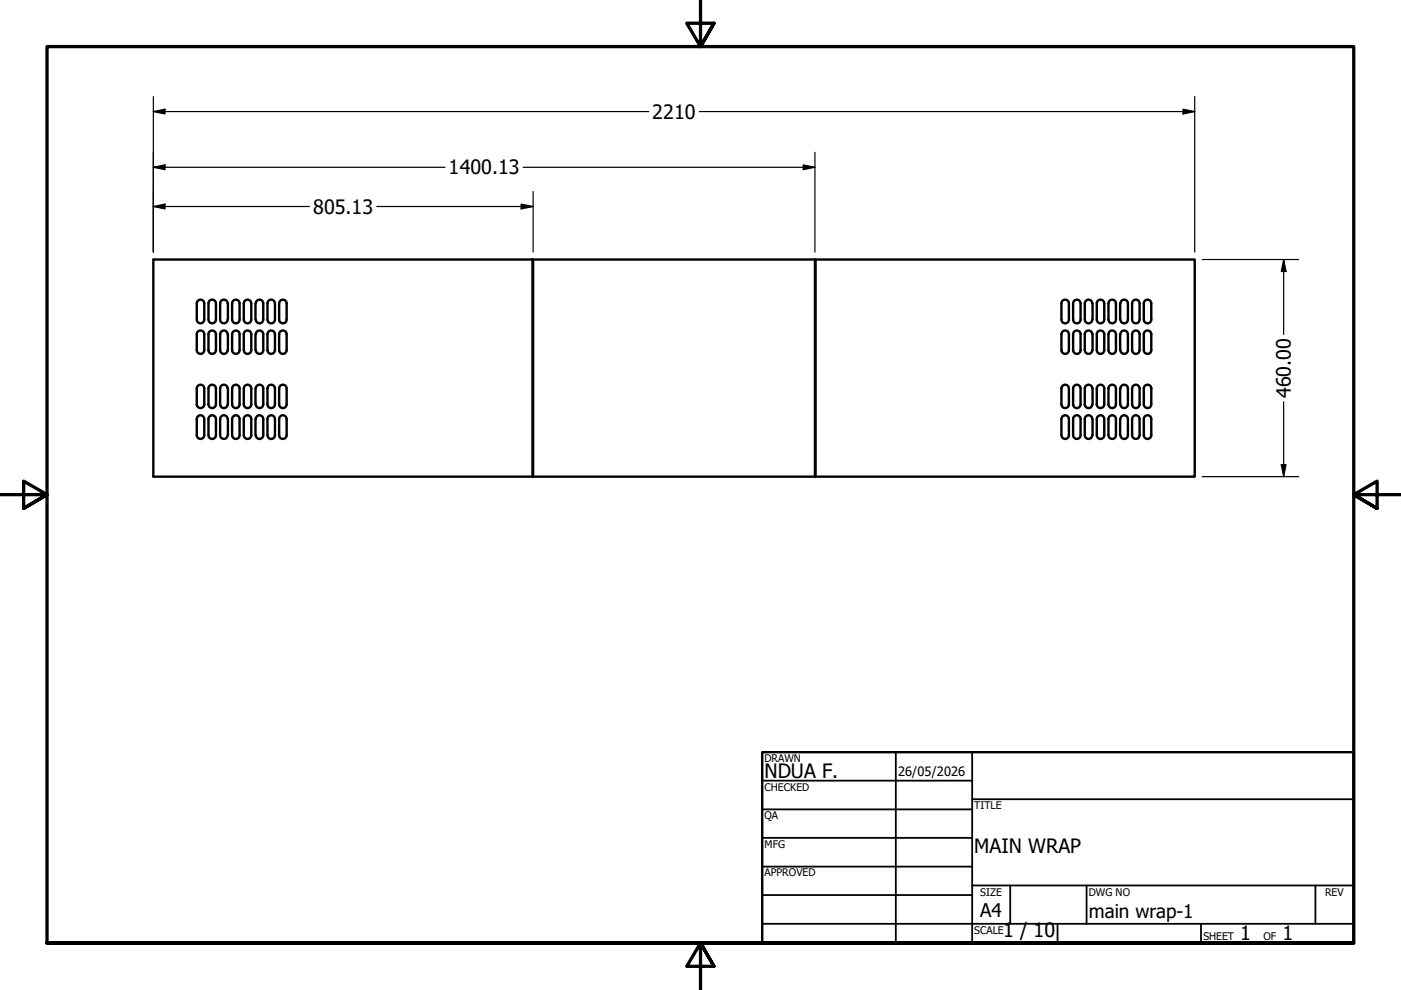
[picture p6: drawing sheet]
<svg xmlns="http://www.w3.org/2000/svg" width="297mm" height="210mm" viewBox="0 0 297 210" stroke-linecap="round" stroke-linejoin="round" font-family="sans-serif">
<!-- layer: Bend Extent (ANSI) -->
<path d="M112.9 55v46.1M113 55v46.1M172.8 55v46.1M172.9 55v46.1" fill="none" stroke="#000" stroke-width=".51"/>
<!-- layer: Bend Centerline (ANSI) -->
<g fill="none" stroke="#000" stroke-width=".25">
<path d="M113 55v5.2M172.8 55v5.2M113 61.4v2.6M113 65.2v10.3M113 76.7v2.6M172.8 61.4v2.6M172.8 65.2v10.3M172.8 76.7v2.6M113 80.6v10.2M113 92.1v2.6M113 95.9v5.2M172.8 80.6v10.2"/>
<path d="M172.8 92.1v2.6M172.8 95.9v5.2"/>
</g>
<!-- layer: Visible (ANSI) -->
<g fill="none" stroke="#000" stroke-width=".51">
<path d="M32.5 55h220.8v46.1h-220.8zM41.7 70.8v3.4a.79 .79 0 0 0 .8 .8 .79 .79 0 0 0 .8-.8v-3.4M41.7 70.9a.79 .79 0 0 1 .8-.8 .79 .79 0 0 1 .8 .8M42 63.8a.79 .79 0 0 1 .8-.2 .79 .79 0 0 1 .5 .8v3.4a.79 .79 0 0 1-.8 .8 .79 .79 0 0 1-.8-.8v-3.5zM44.2 70.8v3.4a.79 .79 0 0 0 .8 .8 .79 .79 0 0 0 .8-.8v-3.4M44.2 70.9a.79 .79 0 0 1 .8-.8 .79 .79 0 0 1 .8 .8M44.4 63.8a.79 .79 0 0 1 .9-.2 .79 .79 0 0 1 .5 .8v3.4a.79 .79 0 0 1-.8 .8 .79 .79 0 0 1-.8-.8v-3.5zM46.7 70.8v3.4a.79 .79 0 0 0 .8 .8 .79 .79 0 0 0 .8-.8M46.7 70.9a.79 .79 0 0 1 .8-.8 .79 .79 0 0 1 .8 .8M48.3 64.3a.79 .79 0 0 0-.8-.8 .79 .79 0 0 0-.8 .9v3.4a.79 .79 0 0 0 .8 .8 .79 .79 0 0 0 .8-.8M48.3 64.4v3.3M48.3 70.8v3.5"/>
<path d="M49.2 70.8v3.4a.79 .79 0 0 0 .8 .8 .79 .79 0 0 0 .8-.8v-3.4M49.2 70.9a.79 .79 0 0 1 .8-.8 .79 .79 0 0 1 .8 .8M49.4 63.8a.79 .79 0 0 1 .9-.2 .79 .79 0 0 1 .5 .8v3.4a.79 .79 0 0 1-.8 .8 .79 .79 0 0 1-.8-.8v-3.5zM51.7 70.8v3.4a.79 .79 0 0 0 .8 .8 .79 .79 0 0 0 .8-.8v-3.4M51.7 70.9a.79 .79 0 0 1 .8-.8 .79 .79 0 0 1 .8 .8M51.9 63.8a.79 .79 0 0 1 .9-.2 .79 .79 0 0 1 .5 .8v3.4a.79 .79 0 0 1-.8 .8 .79 .79 0 0 1-.8-.8v-3.5zM54.2 64.4v3.3M54.2 70.8v3.5M54.2 64.3a.79 .79 0 0 1 .8-.8 .79 .79 0 0 1 .8 .9v3.4a.79 .79 0 0 1-.8 .8 .79 .79 0 0 1-.8-.8M54.2 70.9a.79 .79 0 0 1 .8-.8 .79 .79 0 0 1 .8 .8M55.8 70.8v3.4a.79 .79 0 0 1-.8 .8 .79 .79 0 0 1-.8-.8M56.7 70.8v3.4a.79 .79 0 0 0 .8 .8 .79 .79 0 0 0 .8-.8v-3.4"/>
<path d="M56.7 70.9a.79 .79 0 0 1 .8-.8 .79 .79 0 0 1 .8 .8M56.9 63.8a.79 .79 0 0 1 .9-.2 .79 .79 0 0 1 .5 .8v3.4a.79 .79 0 0 1-.8 .8 .79 .79 0 0 1-.8-.8v-3.5zM59.2 70.8v3.4a.79 .79 0 0 0 .8 .8 .79 .79 0 0 0 .8-.8v-3.4M59.2 70.9a.79 .79 0 0 1 .8-.8 .79 .79 0 0 1 .8 .8M59.4 63.8a.79 .79 0 0 1 .9-.2 .79 .79 0 0 1 .5 .8v3.4a.79 .79 0 0 1-.8 .8 .79 .79 0 0 1-.8-.8v-3.5zM225 70.8v3.4a.79 .79 0 0 0 .8 .8 .79 .79 0 0 0 .8-.8v-3.4M225 70.9a.79 .79 0 0 1 .8-.8 .79 .79 0 0 1 .8 .8M225.3 63.8a.79 .79 0 0 1 .9-.2 .79 .79 0 0 1 .4 .8v3.4a.79 .79 0 0 1-.8 .8 .79 .79 0 0 1-.8-.8v-3.5zM227.5 70.8v3.4a.79 .79 0 0 0 .8 .8 .79 .79 0 0 0 .8-.8v-3.4M227.5 70.9a.79 .79 0 0 1 .8-.8 .79 .79 0 0 1 .8 .8M227.8 63.8a.79 .79 0 0 1 .8-.2 .79 .79 0 0 1 .5 .8v3.4a.79 .79 0 0 1-.8 .8 .79 .79 0 0 1-.8-.8v-3.5zM230 70.8v3.4a.79 .79 0 0 0 .8 .8 .79 .79 0 0 0 .8-.8"/>
<path d="M230 70.9a.79 .79 0 0 1 .8-.8 .79 .79 0 0 1 .8 .8M231.6 64.3a.79 .79 0 0 0-.8-.8 .79 .79 0 0 0-.8 .9v3.4a.79 .79 0 0 0 .8 .8 .79 .79 0 0 0 .8-.8M231.6 64.4v3.3M231.6 70.8v3.5M232.5 70.8v3.4a.79 .79 0 0 0 .8 .8 .79 .79 0 0 0 .8-.8v-3.4M232.5 70.9a.79 .79 0 0 1 .8-.8 .79 .79 0 0 1 .8 .8M232.8 63.8a.79 .79 0 0 1 .8-.2 .79 .79 0 0 1 .5 .8v3.4a.79 .79 0 0 1-.8 .8 .79 .79 0 0 1-.8-.8v-3.5zM235 70.8v3.4a.79 .79 0 0 0 .8 .8 .79 .79 0 0 0 .8-.8v-3.4M235 70.9a.79 .79 0 0 1 .8-.8 .79 .79 0 0 1 .8 .8M235.2 63.8a.79 .79 0 0 1 .9-.2 .79 .79 0 0 1 .5 .8v3.4a.79 .79 0 0 1-.8 .8 .79 .79 0 0 1-.8-.8v-3.5zM237.5 64.4v3.3M237.5 70.8v3.5"/>
<path d="M237.6 64.3a.79 .79 0 0 1 .8-.8 .79 .79 0 0 1 .7 .9v3.4a.79 .79 0 0 1-.8 .8 .79 .79 0 0 1-.7-.8M237.6 70.9a.79 .79 0 0 1 .7-.8 .79 .79 0 0 1 .8 .8M239.1 70.8v3.4a.79 .79 0 0 1-.8 .8 .79 .79 0 0 1-.7-.8M240 70.8v3.4a.79 .79 0 0 0 .8 .8 .79 .79 0 0 0 .8-.8v-3.4M240 70.9a.79 .79 0 0 1 .8-.8 .79 .79 0 0 1 .8 .8M240.3 63.8a.79 .79 0 0 1 .8-.2 .79 .79 0 0 1 .5 .8v3.4a.79 .79 0 0 1-.8 .8 .79 .79 0 0 1-.8-.8v-3.5zM242.5 70.8v3.4a.79 .79 0 0 0 .8 .8 .79 .79 0 0 0 .8-.8v-3.4M242.5 70.9a.79 .79 0 0 1 .8-.8 .79 .79 0 0 1 .8 .8M242.7 63.8a.79 .79 0 0 1 .9-.2 .79 .79 0 0 1 .5 .8v3.4a.79 .79 0 0 1-.8 .8 .79 .79 0 0 1-.8-.8v-3.5zM41.7 82.4a.79 .79 0 0 1 .8-.8 .79 .79 0 0 1 .8 .8M41.7 85.7a.79 .79 0 0 0 .8 .8 .79 .79 0 0 0 .8-.8M41.7 92.3a.79 .79 0 0 0 .8 .8 .79 .79 0 0 0 .8-.8"/>
<path d="M41.7 88.8a.79 .79 0 0 1 .8-.8 .79 .79 0 0 1 .8 .8M41.7 82.3v3.5M41.7 88.9v3.3M43.3 82.3v3.5M43.3 88.9v3.3M44.2 82.4a.79 .79 0 0 1 .8-.8 .79 .79 0 0 1 .8 .8M44.2 85.7a.79 .79 0 0 0 .8 .8 .79 .79 0 0 0 .8-.8M44.2 88.8a.79 .79 0 0 1 .8-.8 .79 .79 0 0 1 .8 .8M44.2 92.3a.79 .79 0 0 0 .8 .8 .79 .79 0 0 0 .8-.8M44.2 82.3v3.5M44.2 88.9v3.3M45.8 82.3v3.5"/>
<path d="M45.8 88.9v3.3M46.7 82.4a.79 .79 0 0 1 .8-.8 .79 .79 0 0 1 .8 .8M46.7 85.7a.79 .79 0 0 0 .8 .8 .79 .79 0 0 0 .8-.8M46.7 88.8a.79 .79 0 0 1 .8-.8 .79 .79 0 0 1 .8 .8M46.7 92.3a.79 .79 0 0 0 .8 .8 .79 .79 0 0 0 .8-.8M46.7 82.3v3.5M46.7 88.9v3.3M48.3 82.3v3.5M48.3 88.9v3.3M49.2 85.7a.79 .79 0 0 0 .8 .8 .79 .79 0 0 0 .8-.8M49.2 92.3a.79 .79 0 0 0 .8 .8 .79 .79 0 0 0 .8-.8M49.2 82.4a.79 .79 0 0 1 .8-.8 .79 .79 0 0 1 .8 .8"/>
<path d="M49.2 88.8a.79 .79 0 0 1 .8-.8 .79 .79 0 0 1 .8 .8M49.2 82.3v3.5M49.2 88.9v3.3M50.8 82.3v3.5M50.8 88.9v3.3M51.7 85.7a.79 .79 0 0 0 .8 .8 .79 .79 0 0 0 .8-.8M51.7 92.3a.79 .79 0 0 0 .8 .8 .79 .79 0 0 0 .8-.8M51.7 82.4a.79 .79 0 0 1 .8-.8 .79 .79 0 0 1 .8 .8M51.7 88.8a.79 .79 0 0 1 .8-.8 .79 .79 0 0 1 .8 .8M51.7 82.3v3.5M51.7 88.9v3.3M53.3 82.3v3.5"/>
<path d="M53.3 88.9v3.3M54.2 82.3v3.5M54.2 88.9v3.3M54.2 82.4a.79 .79 0 0 1 .8-.8 .79 .79 0 0 1 .8 .8M54.2 85.7a.79 .79 0 0 0 .8 .8 .79 .79 0 0 0 .8-.8M54.2 88.8a.79 .79 0 0 1 .8-.8 .79 .79 0 0 1 .8 .8M54.2 92.3a.79 .79 0 0 0 .8 .8 .79 .79 0 0 0 .8-.8M55.8 82.3v3.5M55.8 88.9v3.3M56.7 82.4a.79 .79 0 0 1 .8-.8 .79 .79 0 0 1 .8 .8M56.7 85.7a.79 .79 0 0 0 .8 .8 .79 .79 0 0 0 .8-.8M56.7 88.8a.79 .79 0 0 1 .8-.8 .79 .79 0 0 1 .8 .8"/>
<path d="M56.7 92.3a.79 .79 0 0 0 .8 .8 .79 .79 0 0 0 .8-.8M56.7 82.3v3.5M56.7 88.9v3.3M58.3 82.3v3.5M58.3 88.9v3.3M59.2 85.7a.79 .79 0 0 0 .8 .8 .79 .79 0 0 0 .8-.8M59.2 92.3a.79 .79 0 0 0 .8 .8 .79 .79 0 0 0 .8-.8M59.2 82.4a.79 .79 0 0 1 .8-.8 .79 .79 0 0 1 .8 .8M59.2 88.8a.79 .79 0 0 1 .8-.8 .79 .79 0 0 1 .8 .8M59.2 82.3v3.5M59.2 88.9v3.3M60.8 82.3v3.5"/>
<path d="M60.8 88.9v3.3M225 82.4a.79 .79 0 0 1 .8-.8 .79 .79 0 0 1 .8 .8M225 88.8a.79 .79 0 0 1 .8-.8 .79 .79 0 0 1 .8 .8M225 82.3v3.5M225 88.9v3.3M225 85.7a.79 .79 0 0 0 .8 .8 .79 .79 0 0 0 .8-.8M225 92.3a.79 .79 0 0 0 .8 .8 .79 .79 0 0 0 .8-.8M226.6 82.3v3.5M226.6 88.9v3.3M227.5 82.4a.79 .79 0 0 1 .8-.8 .79 .79 0 0 1 .8 .8M227.5 85.7a.79 .79 0 0 0 .8 .8 .79 .79 0 0 0 .8-.8M227.5 88.8a.79 .79 0 0 1 .8-.8 .79 .79 0 0 1 .8 .8"/>
<path d="M227.5 92.3a.79 .79 0 0 0 .8 .8 .79 .79 0 0 0 .8-.8M227.5 82.3v3.5M227.5 88.9v3.3M229.1 82.3v3.5M229.1 88.9v3.3M230 82.4a.79 .79 0 0 1 .8-.8 .79 .79 0 0 1 .8 .8M230 85.7a.79 .79 0 0 0 .8 .8 .79 .79 0 0 0 .8-.8M230 88.8a.79 .79 0 0 1 .8-.8 .79 .79 0 0 1 .8 .8M230 92.3a.79 .79 0 0 0 .8 .8 .79 .79 0 0 0 .8-.8M230 82.3v3.5M230 88.9v3.3M231.6 82.3v3.5"/>
<path d="M231.6 88.9v3.3M232.5 82.4a.79 .79 0 0 1 .8-.8 .79 .79 0 0 1 .8 .8M232.5 85.7a.79 .79 0 0 0 .8 .8 .79 .79 0 0 0 .8-.8M232.5 88.8a.79 .79 0 0 1 .8-.8 .79 .79 0 0 1 .8 .8M232.5 92.3a.79 .79 0 0 0 .8 .8 .79 .79 0 0 0 .8-.8M232.5 82.3v3.5M232.5 88.9v3.3M234.1 82.3v3.5M234.1 88.9v3.3M235 82.4a.79 .79 0 0 1 .8-.8 .79 .79 0 0 1 .8 .8M235 88.8a.79 .79 0 0 1 .8-.8 .79 .79 0 0 1 .8 .8M235 82.3v3.5"/>
<path d="M235 88.9v3.3M235 85.7a.79 .79 0 0 0 .8 .8 .79 .79 0 0 0 .8-.8M235 92.3a.79 .79 0 0 0 .8 .8 .79 .79 0 0 0 .8-.8M236.6 82.3v3.5M236.6 88.9v3.3M237.5 82.3v3.5M237.5 88.9v3.3M237.6 82.4a.79 .79 0 0 1 .7-.8 .79 .79 0 0 1 .8 .8M237.6 88.8a.79 .79 0 0 1 .7-.8 .79 .79 0 0 1 .8 .8M237.6 85.7a.79 .79 0 0 0 .7 .8 .79 .79 0 0 0 .8-.8M237.6 92.3a.79 .79 0 0 0 .7 .8 .79 .79 0 0 0 .8-.8M239.1 82.3v3.5"/>
<path d="M239.1 88.9v3.3M240 82.4a.79 .79 0 0 1 .8-.8 .79 .79 0 0 1 .8 .8M240 85.7a.79 .79 0 0 0 .8 .8 .79 .79 0 0 0 .8-.8M240 88.8a.79 .79 0 0 1 .8-.8 .79 .79 0 0 1 .8 .8M240 92.3a.79 .79 0 0 0 .8 .8 .79 .79 0 0 0 .8-.8M240 82.3v3.5M240 88.9v3.3M241.6 82.3v3.5M241.6 88.9v3.3M242.5 82.4a.79 .79 0 0 1 .8-.8 .79 .79 0 0 1 .8 .8M242.5 85.7a.79 .79 0 0 0 .8 .8 .79 .79 0 0 0 .8-.8M242.5 92.3a.79 .79 0 0 0 .8 .8 .79 .79 0 0 0 .8-.8"/>
<path d="M242.5 88.8a.79 .79 0 0 1 .8-.8 .79 .79 0 0 1 .8 .8M242.5 82.3v3.5M242.5 88.9v3.3M244.1 82.3v3.5M244.1 88.9v3.3"/>
</g>
<!-- layer: Border (ANSI) -->
<path d="M148.5 -.1v10l-2.9-5h5.8l-2.9 5 2.9-5M0 104.9h10l-5-2.9v5.8l5-2.9-5 2.9M297 104.9h-10l5-2.9v5.8l-5-2.9 5 2.9M10 199.9v-190h277v190h-277h277M151.4 204.9l-2.9-5 2.9 5h-5.8l2.9-5v10" fill="none" stroke="#000" stroke-width=".7"/>
<!-- layer: Title (ANSI) -->
<g fill="none" stroke="#000" stroke-width=".38">
<path d="M189.9 159.5v40.4M206.1 159.5v40.4M161.6 165.5h44.5M161.6 171.6h44.5M161.6 177.6h44.5M206.1 169.5h80.9M161.6 195.9h125.4M161.6 183.7h44.5M161.6 189.8h44.5M206.1 187.7h80.9M214.2 187.7v8.2M224.2 195.9v4"/>
<path d="M230.4 187.7v8.2M254.6 195.9v4M278.9 187.7v8.2"/>
</g>
<path d="M161.6 159.5h125.4v40.4h-125.4z" fill="none" stroke="#000" stroke-width=".51"/>
<!-- layer: Dimension (ANSI) -->
<g fill="none" stroke="#000" stroke-width=".25">
<path d="M32.5 35.5l2.5-.5v1zM32.5 23.7l2.5-.6v1.1zM32.5 20.5v32.9M32.5 35.5h61.9M32.5 23.7h105M110.9 35.5h61.9M148.3 23.7h105M170.3 35l2.5 .5-2.5 .5zM172.8 32.3v21.1M250.8 23.1l2.5 .6-2.5 .5zM253.3 20.5v32.9M32.5 43.8l2.5-.5v1z"/>
<path d="M32.5 43.8h33.1M79.9 43.8h33.1M110.5 43.3l2.5 .5-2.5 .5zM113 40.6v12.8M254.9 55h20.4M272.2 55l.5 2.6h-1zM272.2 55v15.9M271.7 98.5h1l-.5 2.6zM272.2 85.2v15.9M254.9 101.1h20.4"/>
</g>
<path d="M32.5 35.5l2.5-.5v1zM32.5 23.7l2.5-.6v1.1zM170.3 35l2.5 .5-2.5 .5zM250.8 23.1l2.5 .6-2.5 .5zM32.5 43.8l2.5-.5v1zM110.5 43.3l2.5 .5-2.5 .5zM272.2 55l.5 2.6h-1zM271.7 98.5h1l-.5 2.6z" fill="#000"/>
<g font-size="4.2">
<text x="138.3" y="25.2">2210</text>
<text x="95.1" y="37">1400.13</text>
<text x="66.4" y="45.3">805.13</text>
<text x="273.7" y="84.4" transform="rotate(-90 273.7 84.4)">460.00</text>
<text x="162.1" y="164.9">NDUA F.</text>
<text x="206.6" y="180.8">MAIN WRAP</text>
<text x="212.7" y="198.7">1 / 10</text>
<text x="263" y="199.4">1</text>
<text x="271.9" y="199.4">1</text>
</g>
<g font-size="4">
<text x="207.8" y="194.5">A4</text>
<text x="230.9" y="194.6">main wrap-1</text>
</g>
<text font-size="2.7" x="190.4" y="164.6">26/05/2026</text>
<g font-size="2.2">
<text x="162.1" y="161.6">DRAWN</text>
<text x="162.1" y="167.7">CHECKED</text>
<text x="162.1" y="173.7">QA</text>
<text x="206.6" y="171.6">TITLE</text>
<text x="162.1" y="179.8">MFG</text>
<text x="162.1" y="185.8">APPROVED</text>
<text x="207.8" y="189.9">SIZE</text>
<text x="230.9" y="189.9">DWG NO</text>
<text x="281" y="189.9">REV</text>
<text x="206.6" y="198">SCALE</text>
<text x="255.1" y="199.4">SHEET</text>
<text x="267.9" y="199.4">OF</text>
</g>
</svg>
